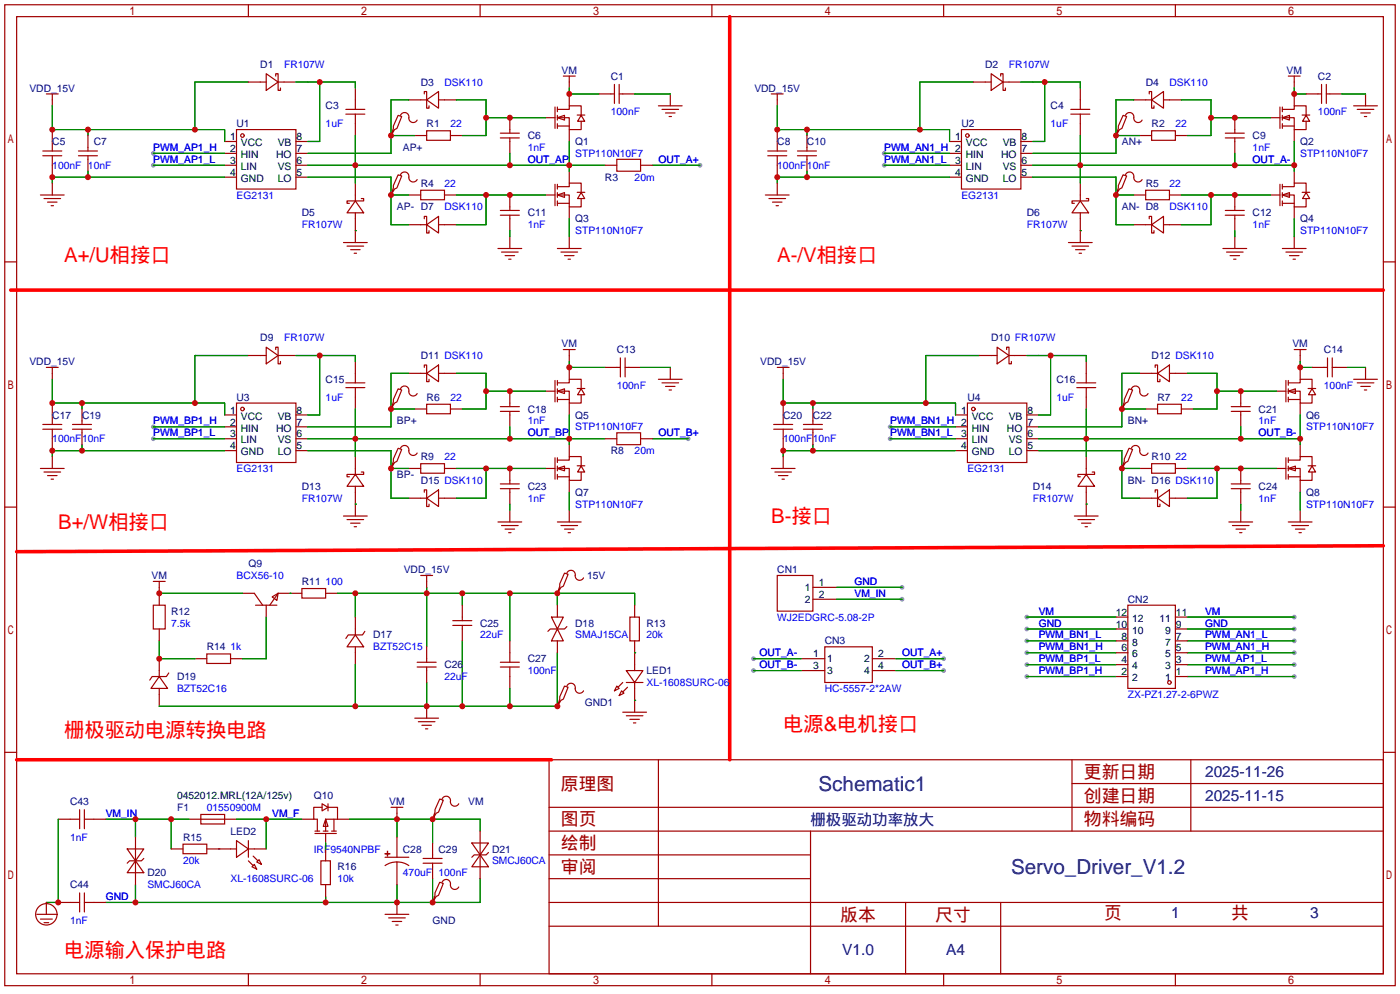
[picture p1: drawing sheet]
<svg xmlns="http://www.w3.org/2000/svg" width="299mm" height="212mm" viewBox="0 0 299 212" stroke-linecap="round" stroke-linejoin="round" font-family="sans-serif">
<g fill="#999">
<circle cx="149.6" cy="35.3" r=".51"/>
<circle cx="147.1" cy="93.7" r=".51"/>
<circle cx="161" cy="140.7" r=".51"/>
<circle cx="161" cy="143.3" r=".51"/>
<circle cx="201.7" cy="140.7" r=".51"/>
<circle cx="32.8" cy="35.3" r=".51"/>
<circle cx="32.8" cy="32.8" r=".51"/>
<circle cx="189" cy="35.3" r=".51"/>
<circle cx="189" cy="32.8" r=".51"/>
<circle cx="190.2" cy="93.7" r=".51"/>
<circle cx="190.2" cy="91.2" r=".51"/>
<circle cx="32.8" cy="91.2" r=".51"/>
<circle cx="32.8" cy="93.7" r=".51"/>
<circle cx="201.7" cy="143.3" r=".51"/>
<circle cx="192.8" cy="125.5" r=".51"/>
<circle cx="192.8" cy="128" r=".51"/>
<circle cx="276.6" cy="144.5" r=".51"/>
<circle cx="219.5" cy="144.5" r=".51"/>
<circle cx="276.6" cy="142" r=".51"/>
<circle cx="219.5" cy="142" r=".51"/>
<circle cx="276.6" cy="136.9" r=".51"/>
<circle cx="276.6" cy="139.4" r=".51"/>
<circle cx="276.6" cy="131.8" r=".51"/>
<circle cx="276.6" cy="134.4" r=".51"/>
<circle cx="219.5" cy="136.9" r=".51"/>
<circle cx="219.5" cy="139.4" r=".51"/>
<circle cx="219.5" cy="131.8" r=".51"/>
<circle cx="219.5" cy="134.4" r=".51"/>
</g>
<g fill="none" stroke="#a10000" stroke-width=".25">
<path d="M1 1h297.2v209.6h-297.2zM3.6 3.6h292.1v204.4h-292.1zM53.1 1v2.6M53.1 17.5h3.8M56.9 15.7l2.5 1.8-2.5 1.8zM58.9 16.3v-.6h.5v3.6h.5v-.5M59.4 17.5h3.8M75.9 18.8v4.6M102.6 1v2.6M120.4 16.3h2.5M121.7 16.3v2.5M131.3 18v4.1"/>
<path d="M132.3 18v4.1M152.1 1v2.6M201.7 1v2.6M208 17.5h3.8M211.8 15.7l2.6 1.8-2.6 1.8zM213.9 16.3v-.6h.5v3.6h.5v-.5M214.4 17.5h3.8M230.9 18.8v4.6M251.2 1v2.6M275.3 16.3h2.6M276.6 16.3v2.5M282.4 18v4.1"/>
<path d="M283.5 18v4.1M9.1 33.3h4.1M9.1 32.3h4.1M9.9 20.1h2.5M11.2 20.1v2.5M11.2 27.7v4.6M11.2 33.3v4.5M11.2 39.1v2.6M16.8 33.3h4M16.8 32.3h4M18.8 29v3.3M18.8 33.3v3.3"/>
<path d="M48 30.2h2.5M48 32.8h2.5M48 35.3h2.5M48 37.8h2.5M50.5 27.7h12.7v12.7h-12.7zM63.2 30.2h2.6M63.2 32.8h2.6M63.2 35.3h2.6M63.2 37.8h2.6M73.9 24.4h4.1M73.9 23.4h4.1M75.9 24.4v4.6"/>
<path d="M75.9 39.1v3.8M83.6 28.7v.3M85.1 24.6l.8 .3-1.1 2.5-.5 .3-.7 1.3 .5-1.6v-.5zM85.1 37.3l.8 .3-1.1 2.5-.5 .3-.7 1.3 .5-1.6v-.5zM85.6 24.6a.93 .93 0 0 1 1.1-.5 .93 .93 0 0 1 .7 1 .94 .94 0 0 0 .7 1 .94 .94 0 0 0 1.1-.4M85.6 37.3a.93 .93 0 0 1 1.1-.5 .93 .93 0 0 1 .7 1 .94 .94 0 0 0 .7 1 .94 .94 0 0 0 1.1-.4M87.4 21.3h3.8M88.6 29h2.6M90.7 20.1v-.5h.5v3.5h.5v-.5M91.2 27.9h5.1v2.1h-5.1zM91.2 21.3l2.5-1.7v3.5zM93.7 21.3h3.8"/>
<path d="M96.3 29h2.5M106.9 29.5h4.1M106.9 28.4h4.1M109 25.1v3.3M109 29.5v3.3M116.6 25.1h2M118.6 22.9v4.5M118.6 39.4v4.5M119.1 25.1l1.5-.5v1.1zM119.1 23.4h2.6v-.8h2.5v2M119.1 25.1h2.6v2.6h2.5v-1.8M119.1 39.9h2.6v-.8h2.5v2"/>
<path d="M119.1 26.9h2.6M119.1 22.9v1M119.1 24.6v1.1M119.1 26.4v1M119.1 39.4v1M121.7 20.1v2.5M121.7 27.7v2.5M121.7 36.6v2.5M123.4 24.6h1.6M124.2 24.6l.8 1.3h-1.6zM128 20.1h3.3M129.3 35.3h2.5"/>
<path d="M131.8 34h5.1v2.6h-5.1zM132.3 20.1h3.3M136.9 35.3h2.5M140.7 22.6h5.1M141.5 23.4h3.5M142.2 24.1h2.1M143 24.9h.5M143.3 20.1v2.5M164.1 33.3h4M164.1 32.3h4M164.8 20.1h2.6M166.1 20.1v2.5"/>
<path d="M166.1 27.7v4.6M166.1 33.3v4.5M166.1 39.1v2.6M170.4 33.3h4.1M170.4 32.3h4.1M172.5 29v3.3M172.5 33.3v3.3M202.9 30.2h2.6M202.9 32.8h2.6M202.9 35.3h2.6M202.9 37.8h2.6M205.5 27.7h12.7v12.7h-12.7z"/>
<path d="M218.2 30.2h2.5M218.2 32.8h2.5M218.2 35.3h2.5M218.2 37.8h2.5M228.9 24.4h4M228.9 23.4h4M230.9 24.4v4.6M230.9 39.1v3.8M238.5 28.7v.3M240 24.6l.8 .3-1 2.5-.5 .3-.8 1.3 .5-1.6v-.5zM240 37.3l.8 .3-1 2.5-.5 .3-.8 1.3 .5-1.6v-.5zM240.5 24.6a.93 .93 0 0 1 1.2-.5 .93 .93 0 0 1 .6 1 .94 .94 0 0 0 .7 1 .94 .94 0 0 0 1.1-.4"/>
<path d="M240.5 37.3a.93 .93 0 0 1 1.2-.5 .93 .93 0 0 1 .6 1 .94 .94 0 0 0 .7 1 .94 .94 0 0 0 1.1-.4M242.3 21.3h3.8M243.6 29h2.5M245.6 20.1v-.5h.5v3.5h.5v-.5M246.1 27.9h5.1v2.1h-5.1zM246.1 21.3l2.6-1.7v3.5zM248.7 21.3h3.8M251.2 29h2.5M261.9 29.5h4M261.9 28.4h4M263.9 25.1v3.3M263.9 29.5v3.3"/>
<path d="M271.5 25.1h2.1M273.6 22.9v4.5M273.6 39.4v4.5M274.1 25.1l1.5-.5v1.1zM274.1 23.4h2.5v-.8h2.5v2M274.1 25.1h2.5v2.6h2.5v-1.8M274.1 39.9h2.5v-.8h2.5v2M274.1 26.9h2.5M274.1 22.9v1M274.1 24.6v1.1M274.1 26.4v1M274.1 39.4v1"/>
<path d="M276.6 20.1v2.5M276.6 27.7v2.5M276.6 36.6v2.5M278.3 24.6h1.6M279.1 24.6l.8 1.3h-1.5zM279.1 20.1h3.3M283.5 20.1h3.3M289.3 22.6h5.1M290.1 23.4h3.5M290.8 24.1h2.1M291.6 24.9h.5M291.8 20.1v2.5"/>
<path d="M1 55.9h2.6M8.6 41.7h5.1M9.4 42.4h3.6M10.2 43.2h2M10.9 43.9h.5M73.4 51.8h5.1M74.2 52.6h3.5M74.9 53.3h2.1M75.7 54.1h.5M75.9 42.9l1.8 2.6h-3.5zM75.9 45.5v6.3M77.2 42.4h.5v.5h-3.5v.5h.5"/>
<path d="M83.6 41.4v.3M87.4 41.7h2.5M87.4 48h3.8M89.9 40.6h5.1v2.1h-5.1zM90.7 46.7v-.5h.5v3.6h.5v-.5M91.2 48l2.5-1.8v3.6zM93.7 48h3.8M95 41.7h2.5M106.4 53.1h5.1M106.9 46h4.1M106.9 45h4.1M107.2 53.8h3.5"/>
<path d="M107.9 54.6h2.1M108.7 55.4h.5M109 41.7v3.3M109 46v3.3M109 50.5v2.6M116.6 41.7h2M119.1 41.7l1.5-.6v1.1zM119.1 41.7h2.6v2.5h2.5v-1.8M119.1 41.1v1.1M119.1 42.9v1M119.1 43.4h2.6M119.1 53.1h5.1"/>
<path d="M119.9 53.8h3.5M120.6 54.6h2.1M121.4 55.4h.5M121.7 44.2v2.5M121.7 50.5v2.6M123.4 41.1h1.6M124.2 41.1l.8 1.3h-1.6zM163.6 41.7h5.1M164.3 42.4h3.6M165.1 43.2h2M165.9 43.9h.5M228.3 51.8h5.1"/>
<path d="M229.1 52.6h3.6M229.9 53.3h2M230.6 54.1h.5M230.9 42.9l1.8 2.6h-3.6zM230.9 45.5v6.3M232.2 42.4h.5v.5h-3.6v.5h.5M238.5 41.4v.3M242.3 41.7h2.6M242.3 48h3.8M244.9 40.6h5v2.1h-5zM245.6 46.7v-.5h.5v3.6h.5v-.5M246.1 48l2.6-1.8v3.6z"/>
<path d="M248.7 48h3.8M249.9 41.7h2.6M261.4 53.1h5M261.9 46h4M261.9 45h4M262.1 53.8h3.6M262.9 54.6h2M263.7 55.4h.5M263.9 41.7v3.3M263.9 46v3.3M263.9 50.5v2.6M271.5 41.7h2.1"/>
<path d="M274.1 41.7l1.5-.6v1.1zM274.1 41.7h2.5v2.5h2.5v-1.8M274.1 43.4h2.5M274.1 53.1h5M274.1 41.1v1.1M274.1 42.9v1M274.8 53.8h3.6M275.6 54.6h2M276.4 55.4h.5M276.6 44.2v2.5M276.6 50.5v2.6M278.3 41.1h1.6"/>
<path d="M279.1 41.1l.8 1.3h-1.5zM295.7 55.9h2.5M9.9 78.5h2.5M11.2 78.5v2.5M53.1 75.9h3.8M56.9 74.2l2.5 1.7-2.5 1.8zM58.9 74.7v-.5h.5v3.5h.5v-.5M59.4 75.9h3.8M75.9 77.2v4.6M87.4 79.8h3.8M90.7 78.5v-.5h.5v3.5h.5v-.5M91.2 79.8l2.5-1.8v3.5z"/>
<path d="M93.7 79.8h3.8M120.4 74.7h2.5M121.7 74.7v2.5M121.7 78.5v2.5M129.3 78.5h3.3M132.6 76.5v4M133.6 78.5h3.3M133.6 76.5v4M143.3 78.5v2.5M166.1 78.5h2.6M167.4 78.5v2.5M209.3 75.9h3.8"/>
<path d="M213.1 74.2l2.5 1.7-2.5 1.8zM215.1 74.7v-.5h.5v3.5h.6v-.5M215.6 75.9h3.9M232.2 77.2v4.6M243.6 79.8h3.8M246.9 78.5v-.5h.5v3.5h.5v-.5M247.4 79.8l2.5-1.8v3.5zM249.9 79.8h3.8M276.6 74.7h2.5M277.9 74.7v2.5M277.9 78.5v2.5M280.4 78.5h3.3"/>
<path d="M283.7 76.5v4M284.7 78.5h3.3M284.7 76.5v4M291.8 78.5v2.5M9.1 91.7h4.1M9.1 90.7h4.1M11.2 86.1v4.6M11.2 91.7v4.6M11.2 97.5v2.6M15.5 91.7h4.1M15.5 90.7h4.1M17.5 87.4v3.3"/>
<path d="M17.5 91.7v3.3M48 88.6h2.5M48 91.2h2.5M48 93.7h2.5M48 96.3h2.5M50.5 86.1h12.7v12.7h-12.7zM63.2 88.6h2.6M63.2 91.2h2.6M63.2 93.7h2.6M63.2 96.3h2.6M73.9 82.8h4.1M73.9 81.8h4.1"/>
<path d="M75.9 82.8v4.6M75.9 97.5v3.8M83.6 87.1v.3M83.6 99.8v.3M85.1 83.1l.8 .2-1.1 2.6-.5 .2-.7 1.3 .5-1.5v-.6zM85.1 95.8l.8 .2-1.1 2.6-.5 .2-.7 1.3 .5-1.5v-.6zM85.6 83.1a.93 .93 0 0 1 1.1-.6 .93 .93 0 0 1 .7 1.1 .94 .94 0 0 0 .7 1 .94 .94 0 0 0 1.1-.5M85.6 95.8a.93 .93 0 0 1 1.1-.6 .93 .93 0 0 1 .7 1.1 .94 .94 0 0 0 .7 1 .94 .94 0 0 0 1.1-.5M88.6 87.4h2.6M89.9 99.1h5.1v2h-5.1zM91.2 86.4h5.1v2h-5.1zM96.3 87.4h2.5"/>
<path d="M106.9 87.9h4.1M106.9 86.9h4.1M109 83.6v3.3M109 87.9v3.3M116.6 83.6h2M118.6 81.3v4.6M118.6 97.8v4.6M119.1 83.6l1.5-.5v1zM119.1 81.8h2.6v-.8h2.5v2.1M119.1 83.6h2.6v2.5h2.5v-1.8M119.1 98.3h2.6v-.8h2.5v2.1M119.1 81.3v1"/>
<path d="M119.1 83.1v1M119.1 84.8v1.1M119.1 97.8v1M119.1 99.6v1M119.1 85.3h2.6M121.7 86.1v2.5M121.7 95v2.5M123.4 83h1.6M123.4 99.5h1.6M124.2 83.1l.8 1.2h-1.6zM124.2 99.6l.8 1.2h-1.6zM129.3 93.7h2.5"/>
<path d="M131.8 92.5h5.1v2.5h-5.1zM136.9 93.7h2.5M140.7 81h5.1M141.5 81.8h3.5M142.2 82.5h2.1M143 83.3h.5M165.4 91.7h4M165.4 90.7h4M167.4 86.1v4.6M167.4 91.7v4.6M167.4 97.5v2.6M171.7 91.7h4.1"/>
<path d="M171.7 90.7h4.1M173.7 87.4v3.3M173.7 91.7v3.3M204.2 88.6h2.6M204.2 91.2h2.6M204.2 93.7h2.6M204.2 96.3h2.6M206.8 86.1h12.7v12.7h-12.7zM219.5 88.6h2.5M219.5 91.2h2.5M219.5 93.7h2.5M219.5 96.3h2.5"/>
<path d="M230.1 82.8h4.1M230.1 81.8h4.1M232.2 82.8v4.6M232.2 97.5v3.8M239.8 87.1v.3M239.8 99.8v.3M241.3 83.1l.8 .2-1.1 2.6-.5 .2-.7 1.3 .5-1.5v-.6zM241.3 95.8l.8 .2-1.1 2.6-.5 .2-.7 1.3 .5-1.5v-.6zM241.8 83.1a.93 .93 0 0 1 1.1-.6 .93 .93 0 0 1 .7 1.1 .94 .94 0 0 0 .7 1 .94 .94 0 0 0 1.1-.5M241.8 95.8a.93 .93 0 0 1 1.1-.6 .93 .93 0 0 1 .7 1.1 .94 .94 0 0 0 .7 1 .94 .94 0 0 0 1.1-.5M244.9 87.4h2.5M246.1 99.1h5.1v2h-5.1z"/>
<path d="M247.4 86.4h5.1v2h-5.1zM252.5 87.4h2.5M263.1 87.9h4.1M263.1 86.9h4.1M265.2 83.6v3.3M265.2 87.9v3.3M272.8 83.6h2M274.8 81.3v4.6M274.8 97.8v4.6M275.3 83.6l1.6-.5v1zM275.3 81.8h2.6v-.8h2.5v2.1M275.3 83.6h2.6v2.5h2.5v-1.8"/>
<path d="M275.3 98.3h2.6v-.8h2.5v2.1M275.3 85.3h2.6M275.3 81.3v1M275.3 83.1v1M275.3 84.8v1.1M275.3 97.8v1M275.3 99.6v1M277.9 86.1v2.5M277.9 95v2.5M279.6 83h1.6M279.6 99.5h1.6M280.4 83.1l.8 1.2h-1.5z"/>
<path d="M280.4 99.6l.8 1.2h-1.5zM289.3 81h5.1M290.1 81.8h3.5M290.8 82.5h2.1M291.6 83.3h.5M1 108.3h2.6M8.6 100.1h5.1M9.4 100.8h3.6M10.2 101.6h2M10.9 102.4h.5M73.4 110.2h5.1M74.2 111h3.5"/>
<path d="M74.9 111.8h2.1M75.7 112.5h.5M75.9 101.3l1.8 2.6h-3.5zM75.9 103.9v6.3M77.2 100.8h.5v.5h-3.5v.6h.5M87.4 100.1h2.5M87.4 106.4h3.8M90.7 105.2v-.6h.5v3.6h.5v-.5M91.2 106.4l2.5-1.8v3.6zM93.7 106.4h3.8M95 100.1h2.5M106.4 111.5h5.1"/>
<path d="M106.9 104.4h4.1M106.9 103.4h4.1M107.2 112.3h3.5M107.9 113h2.1M108.7 113.8h.5M109 100.1v3.3M109 104.4v3.3M109 109v2.5M116.6 100.1h2M119.1 100.1l1.5-.5v1zM119.1 100.1h2.6v2.5h2.5v-1.8M119.1 101.3v1.1"/>
<path d="M119.1 101.9h2.6M119.1 111.5h5.1M119.9 112.3h3.5M120.6 113h2.1M121.4 113.8h.5M121.7 102.6v2.6M121.7 109v2.5M164.8 100.1h5.1M165.6 100.8h3.6M166.4 101.6h2M167.1 102.4h.5M229.6 110.2h5.1"/>
<path d="M230.4 111h3.5M231.1 111.8h2.1M231.9 112.5h.5M232.2 101.3l1.7 2.6h-3.5zM232.2 103.9v6.3M233.4 100.8h.5v.5h-3.5v.6h.5M243.6 100.1h2.5M243.6 106.4h3.8M246.9 105.2v-.6h.5v3.6h.5v-.5M247.4 106.4l2.5-1.8v3.6zM249.9 106.4h3.8M251.2 100.1h2.5"/>
<path d="M262.6 111.5h5.1M263.1 104.4h4.1M263.1 103.4h4.1M263.4 112.3h3.6M264.2 113h2M264.9 113.8h.5M265.2 100.1v3.3M265.2 104.4v3.3M265.2 109v2.5M272.8 100.1h2M275.3 100.1l1.6-.5v1zM275.3 100.1h2.6v2.5h2.5v-1.8"/>
<path d="M275.3 101.9h2.6M275.3 111.5h5.1M275.3 101.3v1.1M276.1 112.3h3.6M276.9 113h2M277.6 113.8h.5M277.9 102.6v2.6M277.9 109v2.5M295.7 108.3h2.5M32.8 129.3h2.5v5.1h-2.5zM32.8 124.2h2.5M34 124.2v5.1"/>
<path d="M34 134.4v2.5M44.2 139.7h5.1v2h-5.1zM51.8 126.7h2.6l1.7 2.6M54.6 129.3h4.6M56.9 129.3v2.5M58.2 127.5l1.2-.8-.2 1.6zM59.4 126.7l-1.7 2.6M59.4 126.7h5.1M64.5 125.7h5.1v2.1h-5.1zM69.6 126.7h2.5M75.9 135.6l1.8 2.6h-3.5zM75.9 131.8v3.8"/>
<path d="M75.9 138.2v3.8M78 134.9l-.5 .7h-3.1l-.5 .8M89.9 122.9h2.6M91.2 122.9v2.6M91.2 138.2v3.3M96.8 133.6h4M96.8 132.6h4M98.8 129.3v3.3M98.8 133.6v3.3M109 136.9v4.6M117.9 131.8h2.5l-1.3 2.6zM119.1 134.4l1.3 2.5h-2.5z"/>
<path d="M119.1 126.5v.2M119.1 129.3v2.5M119.1 136.9v2.5M120.6 122.4l.8 .3-1 2.5-.5 .3-.8 1.2 .5-1.5v-.5zM121.2 133.9l-.6 .5h-3l-.5 .5M121.2 122.4a.93 .93 0 0 1 1.1-.5 .93 .93 0 0 1 .6 1 .94 .94 0 0 0 .7 1 .94 .94 0 0 0 1.1-.5M134.6 131.8h2.1v5.1h-2.1zM135.6 129.3v2.5M135.6 136.9v6.4M166.1 122.9h7.6v7.7h-7.6zM173.7 125.5h5.1M173.7 128h5.1"/>
<path d="M176.3 138.2h10.1v7.6h-10.1zM238.5 131.8h2.5M238.5 134.4h2.5M238.5 139.4h2.5M238.5 136.9h2.5M241 129.3h10.2v17.8h-10.2zM251.2 131.8h2.5M251.2 134.4h2.5M251.2 139.4h2.5M251.2 136.9h2.5M34 144.5l1.8 2.6h-3.5zM34 140.7v3.8"/>
<path d="M34 147.1v3.8M36.1 143.8l-.5 .7h-3.1l-.5 .8M41.7 140.7h2.5M49.3 140.7h2.5M88.6 153.4h5.1M89.2 142.5h4M89.2 141.5h4M89.4 154.2h3.6M90.2 154.9h2M90.9 155.7h.5M91.2 142.5v3.3M91.2 150.9v2.5"/>
<path d="M106.9 142.5h4.1M106.9 141.5h4.1M109 142.5v4.6M119.1 150.6v.3M120.6 146.6l.8 .2-1 2.6-.5 .2-.8 1.3 .5-1.5v-.6zM121.2 146.6a.93 .93 0 0 1 1.1-.6 .93 .93 0 0 1 .6 1.1 .94 .94 0 0 0 .7 1 .94 .94 0 0 0 1.1-.5M131.8 146.6l.5 .5-1 .5zM132.8 147.6l.5 .5-1 .5zM133.1 152.1h5.1M133.1 145.8l-1 1M133.9 143.3h3.5l-1.8 2.5zM133.9 152.9h3.5"/>
<path d="M133.9 145.8h3.5M134.1 146.8l-1 1M134.6 153.7h2.1M135.4 154.4h.5M135.6 145.8v6.3M171.2 143.3h5.1M171.2 140.7h5.1M186.4 143.3h5.1M186.4 140.7h5.1M238.5 144.5h2.5M238.5 142h2.5M251.2 144.5h2.5"/>
<path d="M251.2 142h2.5M1 160.7h2.6M12.4 175h4.6M17 173v4M18 175h4.6M18 173v4M29 178.8v10.2M40.4 175h10.1M42.9 174h5.1v2h-5.1zM50.5 179.6l2.6 1.8-2.6 1.7zM53.1 179.6v3.5M64.5 175h2.6"/>
<path d="M67.3 177.5h1M67.3 178.1h4.6M68.8 171.7l1.3 .8-1.3 .7zM68.8 172.5h-1.7v2.5h.7v2.5M69.1 177.5h1M69.6 175l.5 1.5h-1zM69.6 178.1v2M70.1 172.5h2v2.5M70.1 171.7v1.5M70.9 177.5h1M71.4 175v2.5M72.1 175h-2.5v2.5"/>
<path d="M72.1 175h2.6M83.6 172.5h2.5M84.8 172.5v2.5M84.8 178.8v4.3M92.5 174.8v.2M94 170.7l.7 .2-1 2.6-.5 .2-.7 1.3 .5-1.5v-.5zM94.5 170.7a.93 .93 0 0 1 1.1-.6 .93 .93 0 0 1 .7 1.1 .94 .94 0 0 0 .6 1 .94 .94 0 0 0 1.1-.5M102.6 177.5v10.2M117.3 162.3h178.4v45.7h-178.4zM117.3 177.5h178.4M117.3 172.5h178.4M140.7 162.3v35.6"/>
<path d="M173.2 177.5v30.5M229.1 162.3v15.2M229.1 167.4h66.6M254.5 162.3v15.2M295.7 160.7h2.5M7.9 195.3h4M8.6 196.3h2.6M9.4 197.1h1M9.9 192.8v2.5M12.4 192.8h4.6M17 190.8v4M18 192.8h4.6"/>
<path d="M18 190.8v4M27.2 181.4h3.5l-1.7 2.5zM29 183.9l1.7 2.5h-3.5zM30.7 183.4l-.5 .5h-2.5l-.5 .5M36.6 181.4h2.5M39.1 180.3h5.1v2.1h-5.1zM44.2 181.4h6.3M53.1 181.4h3.8M53.1 183.9l1 1M53.8 185.2l.6-.5 .5 1zM54.1 182.9l1 1M54.9 184.1l.5-.5 .5 1.1z"/>
<path d="M68.6 183.9h2v5.1h-2zM69.6 181.4v2.5M69.6 189v2.5M82.3 182.4h1zM82.3 195.3h5.1M82.3 183.1h5.1M82.8 181.9v1zM83.1 196.1h3.5M83.8 196.8h2.1M84.6 197.6h.5M84.8 184.1l1.6 .3 1 .5M84.8 184.1l-1 .2-1.5 .6"/>
<path d="M84.8 184.1v4.9M84.8 192.8v2.5M90.4 183.4h4.1M90.4 184.4h4.1M92.5 180.1v3.3M92.5 184.4v3.3M92.5 192.5v.3M94 188.5l.7 .2-1 2.6-.5 .2-.7 1.3 .5-1.5v-.5zM94.5 188.5a.93 .93 0 0 1 1.1-.6 .93 .93 0 0 1 .7 1.1 .94 .94 0 0 0 .6 1 .94 .94 0 0 0 1.1-.5M100.8 180.1h3.6l-1.8 2.5zM102.6 182.6l1.8 2.6h-3.6zM104.4 182.1l-.5 .5h-2.6l-.5 .5"/>
<path d="M117.3 182.6h55.9M117.3 197.9h178.4M117.3 192.8h178.4M117.3 187.7h55.9M193.5 192.8v15.2M213.9 192.8v15.2M53.1 208v2.6M102.6 208v2.6M152.1 208v2.6M201.7 208v2.6M251.2 208v2.6"/>
<circle cx="51.8" cy="29" r=".38"/>
<circle cx="206.8" cy="29" r=".38"/>
<circle cx="51.8" cy="87.4" r=".38"/>
<circle cx="208" cy="87.4" r=".38"/>
<circle cx="249.9" cy="145.8" r=".38"/>
<circle cx="9.9" cy="195.3" r="2.29"/>
</g>
<g fill="none" stroke="#008700" stroke-width=".25">
<path d="M53.1 17.5h-11.4v10.2M63.2 17.5h12.7v1.3M68.3 17.5v12.7h-2.5M121.7 18.8v1.3h6.3M208 17.5h-11.4v10.2M218.2 17.5h12.7v1.3M223.3 17.5v12.7h-2.6M276.6 18.8v1.3h2.5M11.2 22.6v5.1h36.8v2.5M18.8 27.7v1.3M18.8 36.6v1.2M32.8 32.8h15.2"/>
<path d="M32.8 35.3h15.2M48 37.8h-36.8v1.3M65.8 37.8h17.8v10.2h3.8M65.8 35.3h63.5M75.9 29v10.1M83.6 29h5M87.4 21.3h-3.8v11.5h-17.8M97.5 21.3h6.4v7.7h-5.1M103.9 25.1h12.7M109 32.8v2.5M121.7 30.2v6.4M135.6 20.1h7.7"/>
<path d="M139.4 35.3h10.2M166.1 22.6v5.1h36.8v2.5M172.5 27.7v1.3M172.5 36.6v1.2M189 32.8h13.9M189 35.3h13.9M202.9 37.8h-36.8v1.3M220.7 37.8h17.8v10.2h3.8M220.7 35.3h55.9M230.9 29v10.1M238.5 29h5.1M242.3 21.3h-3.8v11.5h-17.8"/>
<path d="M252.5 21.3h6.3v7.7h-5.1M258.8 25.1h12.7M263.9 32.8v2.5M276.6 30.2v6.4M286.8 20.1h5M75.9 49.3h.1M83.6 41.7h3.8M97.5 41.7h19.1M103.9 41.7v6.3h-6.4M109 49.3v1.2M121.7 46.7v3.8M230.9 49.3h.1"/>
<path d="M238.5 41.7h3.8M252.5 41.7h19M258.8 41.7v6.3h-6.3M263.9 49.3v1.2M276.6 46.7v3.8M53.1 75.9h-11.4v10.2M63.2 75.9h12.7v1.3M68.3 75.9v12.7h-2.5M87.4 79.8h-3.8v11.4h-17.8M97.5 79.8h6.4v7.6h-5.1M121.7 77.2v1.3h7.6M136.9 78.5h6.4"/>
<path d="M209.3 75.9h-11.4v10.2M219.5 75.9h12.7v1.3M224.5 75.9v12.7h-2.5M243.6 79.8h-3.8v11.4h-17.8M253.7 79.8h6.4v7.6h-5.1M277.9 77.2v1.3h2.5M288 78.5h3.8M11.2 81v5.1h36.8v2.5M17.5 86.1v1.3M17.5 95v1.3M32.8 91.2h15.2M32.8 93.7h15.2"/>
<path d="M48 96.3h-36.8v1.2M65.8 96.3h17.8v10.1h3.8M65.8 93.7h63.5M75.9 87.4v10.1M83.6 87.4h5M103.9 83.6h12.7M109 91.2v2.5M121.7 88.6v6.4M139.4 93.7h7.7M167.4 81v5.1h36.8v2.5M173.7 86.1v1.3M173.7 95v1.3"/>
<path d="M190.2 91.2h14M190.2 93.7h14M204.2 96.3h-36.8v1.2M222 96.3h17.8v10.1h3.8M222 93.7h55.9M232.2 87.4v10.1M239.8 87.4h5.1M260.1 83.6h12.7M265.2 91.2v2.5M277.9 88.6v6.4M75.9 107.7h.1M83.6 100.1h3.8"/>
<path d="M97.5 100.1h19.1M103.9 100.1v6.3h-6.4M109 107.7v1.3M121.7 105.2v3.8M232.2 107.7h.1M239.8 100.1h3.8M253.7 100.1h19.1M260.1 100.1v6.3h-6.4M265.2 107.7v1.3M277.9 105.2v3.8M34 136.9v3.8h7.7M34 126.7h17.8"/>
<path d="M56.9 131.8v8.9h-5.1M62 126.7h.1M72.1 126.7h63.5v2.6M75.9 126.7v5.1M91.2 125.5v12.7M98.8 126.7v2.6M98.8 136.9v14M109 126.7v10.2M119.1 126.7v2.6M119.1 139.4v11.5h-85.1M135.6 139.4h.1M178.8 125.5h14"/>
<path d="M178.8 128h14M219.5 136.9h19M219.5 139.4h19M219.5 131.8h19M219.5 134.4h19M253.7 136.9h22.9M253.7 139.4h22.9M253.7 131.8h22.9M253.7 134.4h22.9M75.9 142v8.9M91.2 145.8v5.1M109 147.1v3.8"/>
<path d="M135.6 149.6h.1M161 140.7h10.2M161 143.3h10.2M191.5 140.7h10.2M191.5 143.3h10.2M219.5 144.5h19M219.5 142h19M253.7 144.5h22.9M253.7 142h22.9M12.4 175v17.8h-2.5M22.6 175h17.8M29 175v3.8"/>
<path d="M36.6 175v6.4M50.5 175h14M56.9 175v6.4M74.7 175h27.9v2.5M84.8 175v3.8M92.5 175v5.1M29 189v3.8M46.7 181.4h.1M69.6 180.1v1.3M69.6 191.5v1.3M84.8 189v3.8M92.5 187.7v5.1"/>
<path d="M102.6 187.7v5.1h-80"/>
</g>
<path d="M156 3.6v158.7M2.3 62h293.4M295.7 116.6l-292.1 1.3M3.6 162.3h114.3" fill="none" stroke="#f00" stroke-width=".76"/>
<g fill="#c00">
<circle cx="41.7" cy="27.7" r=".63"/>
<circle cx="18.8" cy="27.7" r=".63"/>
<circle cx="11.2" cy="27.7" r=".63"/>
<circle cx="18.8" cy="37.8" r=".63"/>
<circle cx="11.2" cy="37.8" r=".63"/>
<circle cx="68.3" cy="17.5" r=".63"/>
<circle cx="83.6" cy="29" r=".63"/>
<circle cx="83.6" cy="41.7" r=".63"/>
<circle cx="121.7" cy="20.1" r=".63"/>
<circle cx="103.9" cy="25.1" r=".63"/>
<circle cx="109" cy="25.1" r=".63"/>
<circle cx="103.9" cy="41.7" r=".63"/>
<circle cx="109" cy="41.7" r=".63"/>
<circle cx="121.7" cy="35.3" r=".63"/>
<circle cx="109" cy="35.3" r=".63"/>
<circle cx="75.9" cy="35.3" r=".63"/>
<circle cx="41.7" cy="86.1" r=".63"/>
<circle cx="17.5" cy="86.1" r=".63"/>
<circle cx="11.2" cy="86.1" r=".63"/>
<circle cx="17.5" cy="96.3" r=".63"/>
<circle cx="11.2" cy="96.3" r=".63"/>
<circle cx="68.3" cy="75.9" r=".63"/>
<circle cx="83.6" cy="87.4" r=".63"/>
<circle cx="83.6" cy="100.1" r=".63"/>
<circle cx="121.7" cy="78.5" r=".63"/>
<circle cx="103.9" cy="83.6" r=".63"/>
<circle cx="109" cy="83.6" r=".63"/>
<circle cx="103.9" cy="100.1" r=".63"/>
<circle cx="109" cy="100.1" r=".63"/>
<circle cx="121.7" cy="93.7" r=".63"/>
<circle cx="109" cy="93.7" r=".63"/>
<circle cx="75.9" cy="93.7" r=".63"/>
<circle cx="196.6" cy="27.7" r=".63"/>
<circle cx="172.5" cy="27.7" r=".63"/>
<circle cx="166.1" cy="27.7" r=".63"/>
<circle cx="172.5" cy="37.8" r=".63"/>
<circle cx="166.1" cy="37.8" r=".63"/>
<circle cx="223.3" cy="17.5" r=".63"/>
<circle cx="238.5" cy="29" r=".63"/>
<circle cx="238.5" cy="41.7" r=".63"/>
<circle cx="276.6" cy="20.1" r=".63"/>
<circle cx="258.8" cy="25.1" r=".63"/>
<circle cx="263.9" cy="25.1" r=".63"/>
<circle cx="258.8" cy="41.7" r=".63"/>
<circle cx="263.9" cy="41.7" r=".63"/>
<circle cx="276.6" cy="35.3" r=".63"/>
<circle cx="263.9" cy="35.3" r=".63"/>
<circle cx="230.9" cy="35.3" r=".63"/>
<circle cx="197.9" cy="86.1" r=".63"/>
<circle cx="173.7" cy="86.1" r=".63"/>
<circle cx="167.4" cy="86.1" r=".63"/>
<circle cx="173.7" cy="96.3" r=".63"/>
<circle cx="167.4" cy="96.3" r=".63"/>
<circle cx="224.5" cy="75.9" r=".63"/>
<circle cx="239.8" cy="87.4" r=".63"/>
<circle cx="239.8" cy="100.1" r=".63"/>
<circle cx="277.9" cy="78.5" r=".63"/>
<circle cx="260.1" cy="83.6" r=".63"/>
<circle cx="265.2" cy="83.6" r=".63"/>
<circle cx="260.1" cy="100.1" r=".63"/>
<circle cx="265.2" cy="100.1" r=".63"/>
<circle cx="277.9" cy="93.7" r=".63"/>
<circle cx="265.2" cy="93.7" r=".63"/>
<circle cx="232.2" cy="93.7" r=".63"/>
<circle cx="29" cy="175" r=".63"/>
<circle cx="36.6" cy="175" r=".63"/>
<circle cx="56.9" cy="175" r=".63"/>
<circle cx="69.6" cy="192.8" r=".63"/>
<circle cx="84.8" cy="192.8" r=".63"/>
<circle cx="29" cy="192.8" r=".63"/>
<circle cx="92.5" cy="192.8" r=".63"/>
<circle cx="84.8" cy="175" r=".63"/>
<circle cx="92.5" cy="175" r=".63"/>
<circle cx="34" cy="140.7" r=".63"/>
<circle cx="75.9" cy="126.7" r=".63"/>
<circle cx="91.2" cy="126.7" r=".63"/>
<circle cx="98.8" cy="126.7" r=".63"/>
<circle cx="109" cy="126.7" r=".63"/>
<circle cx="119.1" cy="126.7" r=".63"/>
<circle cx="34" cy="126.7" r=".63"/>
<circle cx="109" cy="150.9" r=".63"/>
<circle cx="119.1" cy="150.9" r=".63"/>
<circle cx="98.8" cy="150.9" r=".63"/>
<circle cx="91.2" cy="150.9" r=".63"/>
<circle cx="75.9" cy="150.9" r=".63"/>
<circle cx="12.4" cy="192.8" r=".63"/>
</g>
<g font-size="4.4" fill="#000080">
<text x="174.9" y="168.9">Schematic1</text>
<text x="216.1" y="186.7">Servo_Driver_V1.2</text>
</g>
<g font-size="4.3" fill="#f00">
<text x="13.7" y="55.9">A+/U相接口</text>
<text x="166.1" y="55.9">A-/V相接口</text>
<text x="12.4" y="113">B+/W相接口</text>
<text x="164.8" y="111.8">B-接口</text>
<text x="13.7" y="157.5">栅极驱动电源转换电路</text>
<text x="167.4" y="156.2">电源&amp;电机接口</text>
<text x="13.7" y="204.5">电源输入保护电路</text>
</g>
<g font-size="3.8" fill="#a00000">
<text x="231.6" y="166.2">更新日期</text>
<text x="119.9" y="168.7">原理图</text>
<text x="231.6" y="171.2">创建日期</text>
<text x="119.9" y="176.3">图页</text>
<text x="231.6" y="176.3">物料编码</text>
<text x="119.9" y="181.4">绘制</text>
<text x="119.9" y="186.5">审阅</text>
<text x="179.6" y="196.6">版本</text>
<text x="199.9" y="196.6">尺寸</text>
<text x="236" y="196.4">页</text>
<text x="263.1" y="196.4">共</text>
</g>
<g font-size="3.3" fill="#000080">
<text x="257.6" y="166">2025-11-26</text>
<text x="257.6" y="171.1">2025-11-15</text>
<text x="173.2" y="176.1">栅极驱动功率放大</text>
<text x="250.3" y="196.2">1</text>
<text x="280" y="196.2">3</text>
<text x="180" y="204.1">V1.0</text>
<text x="202.2" y="204.1">A4</text>
</g>
<g font-size="2.2" fill="#000080">
<text x="55.6" y="14.5">D1</text>
<text x="120" y="15.7">VM</text>
<text x="130.6" y="17">C1</text>
<text x="210.6" y="14.5">D2</text>
<text x="275" y="15.7">VM</text>
<text x="281.7" y="17">C2</text>
<text x="6.3" y="19.6">VDD_15V</text>
<text x="69.6" y="23.4">C3</text>
<text x="89.9" y="18.3">D3</text>
<text x="161.2" y="19.6">VDD_15V</text>
<text x="224.5" y="23.4">C4</text>
<text x="244.9" y="18.3">D4</text>
<text x="50.5" y="27.2">U1</text>
<text x="91.2" y="27.2">R1</text>
<text x="112.8" y="29.7">C6</text>
<text x="205.5" y="27.2">U2</text>
<text x="246.1" y="27.2">R2</text>
<text x="267.7" y="29.7">C9</text>
<text x="11.2" y="31">C5</text>
<text x="20.1" y="31">C7</text>
<text x="86.1" y="32.3">AP+</text>
<text x="122.9" y="31">Q1</text>
<text x="166.1" y="31">C8</text>
<text x="172.5" y="31">C10</text>
<text x="239.8" y="31">AN+</text>
<text x="277.9" y="31">Q2</text>
<text x="89.9" y="39.9">R4</text>
<text x="129.3" y="38.6">R3</text>
<text x="244.9" y="39.9">R5</text>
<text x="64.5" y="46.2">D5</text>
<text x="84.8" y="45">AP- D7</text>
<text x="112.8" y="46.2">C11</text>
<text x="122.9" y="47.5">Q3</text>
<text x="219.5" y="46.2">D6</text>
<text x="239.8" y="45">AN- D8</text>
<text x="267.7" y="46.2">C12</text>
<text x="277.9" y="47.5">Q4</text>
<text x="6.3" y="78">VDD_15V</text>
<text x="55.6" y="72.9">D9</text>
<text x="89.9" y="76.7">D11 DSK110</text>
<text x="120" y="74.2">VM</text>
<text x="131.8" y="75.4">C13</text>
<text x="162.5" y="78">VDD_15V</text>
<text x="211.8" y="72.9">D10 FR107W</text>
<text x="246.1" y="76.7">D12 DSK110</text>
<text x="276.2" y="74.2">VM</text>
<text x="283" y="75.4">C14</text>
<text x="69.6" y="81.8">C15</text>
<text x="225.8" y="81.8">C16</text>
<text x="11.2" y="89.4">C17</text>
<text x="17.5" y="89.4">C19</text>
<text x="50.5" y="85.6">U3</text>
<text x="91.2" y="85.6">R6</text>
<text x="112.8" y="88.1">C18</text>
<text x="122.9" y="89.4">Q5</text>
<text x="167.4" y="89.4">C20</text>
<text x="173.7" y="89.4">C22</text>
<text x="206.8" y="85.6">U4</text>
<text x="247.4" y="85.6">R7</text>
<text x="269" y="88.1">C21</text>
<text x="279.1" y="89.4">Q6</text>
<text x="84.8" y="90.7">BP+</text>
<text x="241" y="90.7">BN+</text>
<text x="89.9" y="98.3">R9</text>
<text x="130.6" y="97">R8</text>
<text x="246.1" y="98.3">R10</text>
<text x="64.5" y="104.6">D13</text>
<text x="84.8" y="102.1">BP-</text>
<text x="89.9" y="103.4">D15 DSK110</text>
<text x="112.8" y="104.6">C23</text>
<text x="122.9" y="105.9">Q7</text>
<text x="220.7" y="104.6">D14</text>
<text x="241" y="103.4">BN- D16 DSK110</text>
<text x="269" y="104.6">C24</text>
<text x="279.1" y="105.9">Q8</text>
<text x="32.4" y="123.7">VM</text>
<text x="53.1" y="121.2">Q9</text>
<text x="64.5" y="125">R11</text>
<text x="86.3" y="122.4">VDD_15V</text>
<text x="125.5" y="123.7">15V</text>
<text x="166.1" y="122.4">CN1</text>
<text x="36.6" y="131.3">R12</text>
<text x="241" y="128.8">CN2</text>
<text x="79.8" y="136.4">D17</text>
<text x="102.6" y="133.9">C25</text>
<text x="122.9" y="133.9">D18</text>
<text x="138.2" y="133.9">R13</text>
<text x="176.3" y="137.7">CN3</text>
<text x="44.2" y="138.9">R14</text>
<text x="95" y="142.7">C26</text>
<text x="112.8" y="141.5">C27</text>
<text x="37.8" y="145.3">D19</text>
<text x="138.2" y="144">LED1</text>
<text x="125" y="150.9">GND1</text>
<text x="15" y="172">C43</text>
<text x="37.8" y="173.2">F1</text>
<text x="67.1" y="170.7">Q10</text>
<text x="83.2" y="172">VM</text>
<text x="100.1" y="172">VM</text>
<text x="39.1" y="179.6">R15</text>
<text x="49.3" y="178.3">LED2</text>
<text x="72.1" y="185.9">R16</text>
<text x="86.1" y="182.1">C28</text>
<text x="93.7" y="182.1">C29</text>
<text x="105.2" y="182.1">D21</text>
<text x="15" y="189.7">C44</text>
<text x="31.5" y="187.2">D20</text>
<text x="92.5" y="197.4">GND</text>
</g>
<g font-size="2.2" fill="#00f">
<text x="60.7" y="14.5">FR107W</text>
<text x="215.6" y="14.5">FR107W</text>
<text x="95" y="18.3">DSK110</text>
<text x="249.9" y="18.3">DSK110</text>
<text x="69.6" y="27.2">1uF</text>
<text x="96.3" y="27.2">22</text>
<text x="130.6" y="24.6">100nF</text>
<text x="224.5" y="27.2">1uF</text>
<text x="251.2" y="27.2">22</text>
<text x="281.7" y="24.6">100nF</text>
<text x="32.8" y="34.8">PWM_AP1_L</text>
<text x="32.8" y="32.3">PWM_AP1_H</text>
<text x="112.8" y="32.3">1nF</text>
<text x="112.8" y="34.8">OUT_AP</text>
<text x="122.9" y="33.5">STP110N10F7</text>
<text x="140.7" y="34.8">OUT_A+</text>
<text x="189" y="34.8">PWM_AN1_L</text>
<text x="189" y="32.3">PWM_AN1_H 2</text>
<text x="267.7" y="32.3">1nF</text>
<text x="267.7" y="34.8">OUT_A-</text>
<text x="277.9" y="33.5">STP110N10F7</text>
<text x="11.2" y="36.1">100nF</text>
<text x="18.8" y="36.1">10nF</text>
<text x="95" y="39.9">22</text>
<text x="135.6" y="38.6">20m</text>
<text x="166.1" y="36.1">100nF10nF</text>
<text x="249.9" y="39.9">22</text>
<text x="50.5" y="42.4">EG2131</text>
<text x="95" y="45">DSK110</text>
<text x="205.5" y="42.4">EG2131</text>
<text x="249.9" y="45">DSK110</text>
<text x="64.5" y="48.8">FR107W</text>
<text x="112.8" y="48.8">1nF</text>
<text x="122.9" y="50">STP110N10F7</text>
<text x="219.5" y="48.8">FR107W</text>
<text x="267.7" y="48.8">1nF</text>
<text x="277.9" y="50">STP110N10F7</text>
<text x="60.7" y="72.9">FR107W</text>
<text x="131.8" y="83.1">100nF</text>
<text x="283" y="83.1">100nF</text>
<text x="69.6" y="85.6">1uF</text>
<text x="96.3" y="85.6">22</text>
<text x="225.8" y="85.6">1uF</text>
<text x="252.5" y="85.6">22</text>
<text x="11.2" y="94.5">100nF</text>
<text x="17.5" y="94.5">10nF</text>
<text x="32.8" y="90.7">PWM_BP1_H</text>
<text x="32.8" y="93.2">PWM_BP1_L</text>
<text x="112.8" y="90.7">1nF</text>
<text x="112.8" y="93.2">OUT_BP</text>
<text x="122.9" y="91.9">STP110N10F7</text>
<text x="140.7" y="93.2">OUT_B+</text>
<text x="167.4" y="94.5">100nF10nF</text>
<text x="190.2" y="93.2">PWM_BN1_L</text>
<text x="190.2" y="90.7">PWM_BN1_H 2</text>
<text x="269" y="90.7">1nF</text>
<text x="269" y="93.2">OUT_B-</text>
<text x="279.1" y="91.9">STP110N10F7</text>
<text x="50.5" y="100.8">EG2131</text>
<text x="95" y="98.3">22</text>
<text x="135.6" y="97">20m</text>
<text x="206.8" y="100.8">EG2131</text>
<text x="251.2" y="98.3">22</text>
<text x="64.5" y="107.2">FR107W</text>
<text x="112.8" y="107.2">1nF</text>
<text x="220.7" y="107.2">FR107W</text>
<text x="269" y="107.2">1nF</text>
<text x="122.9" y="108.5">STP110N10F7</text>
<text x="279.1" y="108.5">STP110N10F7</text>
<text x="50.5" y="123.7">BCX56-10</text>
<text x="69.6" y="125">100</text>
<text x="182.6" y="125">GND</text>
<text x="182.6" y="127.5">VM_IN</text>
<text x="222" y="131.3">VM</text>
<text x="257.6" y="131.3">VM</text>
<text x="36.6" y="133.9">7.5k</text>
<text x="102.6" y="136.4">22uF</text>
<text x="122.9" y="136.4">SMAJ15CA</text>
<text x="138.2" y="136.4">20k</text>
<text x="166.1" y="132.6">WJ2EDGRC-5.08-2P</text>
<text x="222" y="136.4">PWM_BN1_L</text>
<text x="222" y="133.9">GND</text>
<text x="257.6" y="136.4">PWM_AN1_L</text>
<text x="257.6" y="133.9">GND</text>
<text x="49.3" y="138.9">1k</text>
<text x="79.8" y="138.9">BZT52C15</text>
<text x="162.3" y="140.2">OUT_A-</text>
<text x="162.3" y="142.7">OUT_B-</text>
<text x="192.8" y="140.2">OUT_A+</text>
<text x="192.8" y="142.7">OUT_B+</text>
<text x="222" y="141.5">PWM_BP1_L</text>
<text x="222" y="138.9">PWM_BN1_H</text>
<text x="257.6" y="141.5">PWM_AP1_L</text>
<text x="257.6" y="138.9">PWM_AN1_H</text>
<text x="37.8" y="147.8">BZT52C16</text>
<text x="95" y="145.3">22uF</text>
<text x="112.8" y="144">100nF</text>
<text x="138.2" y="146.6">XL-1608SURC-06</text>
<text x="176.3" y="147.8">HC-5557-2*2AW</text>
<text x="222" y="144">PWM_BP1_H</text>
<text x="241" y="149.1">ZX-PZ1.27-2-6PWZ</text>
<text x="257.6" y="144">PWM_AP1_H</text>
<text x="44.2" y="173.2">01550900M</text>
<text x="15" y="179.6">1nF</text>
<text x="22.6" y="174.5">VM_IN</text>
<text x="58.2" y="174.5">VM_F</text>
<text x="39.1" y="184.7">20k</text>
<text x="67.1" y="182.1">IRF9540NPBF</text>
<text x="105.2" y="184.7">SMCJ60CA</text>
<text x="31.5" y="189.7">SMCJ60CA</text>
<text x="49.3" y="188.5">XL-1608SURC-06</text>
<text x="72.1" y="188.5">10k</text>
<text x="86.1" y="187.2">470uF</text>
<text x="93.7" y="187.2">100nF</text>
<text x="15" y="197.4">1nF</text>
<text x="22.6" y="192.3">GND</text>
</g>
<g font-size="2.2">
<text x="49.2" y="30">1</text>
<text x="63.4" y="30">8</text>
<text x="204.1" y="30">1</text>
<text x="218.3" y="30">8</text>
<text x="49.2" y="32.5">2</text>
<text x="49.2" y="35">3</text>
<text x="51.5" y="31.2">VCC</text>
<text x="51.5" y="33.8">HIN</text>
<text x="59" y="33.8">HO</text>
<text x="59.4" y="31.2">VB</text>
<text x="63.4" y="35">6</text>
<text x="63.4" y="32.5">7</text>
<text x="204.1" y="35">3</text>
<text x="206.4" y="31.2">VCC</text>
<text x="206.4" y="33.8">HIN</text>
<text x="213.9" y="33.8">HO</text>
<text x="214.3" y="31.2">VB</text>
<text x="218.3" y="35">6</text>
<text x="218.3" y="32.5">7</text>
<text x="49.2" y="37.6">4</text>
<text x="51.5" y="36.3">LIN</text>
<text x="51.5" y="38.8">GND</text>
<text x="59.4" y="38.8">LO</text>
<text x="59.4" y="36.3">VS</text>
<text x="63.4" y="37.6">5</text>
<text x="204.1" y="37.6">4</text>
<text x="206.4" y="36.3">LIN</text>
<text x="206.4" y="38.8">GND</text>
<text x="214.3" y="38.8">LO</text>
<text x="214.3" y="36.3">VS</text>
<text x="218.3" y="37.6">5</text>
<text x="49.2" y="88.4">1</text>
<text x="51.5" y="89.6">VCC</text>
<text x="59.4" y="89.6">VB</text>
<text x="63.4" y="88.4">8</text>
<text x="205.4" y="88.4">1</text>
<text x="207.7" y="89.6">VCC</text>
<text x="215.6" y="89.6">VB</text>
<text x="219.6" y="88.4">8</text>
<text x="49.2" y="90.9">2</text>
<text x="49.2" y="93.5">3</text>
<text x="49.2" y="96">4</text>
<text x="51.5" y="92.2">HIN</text>
<text x="51.5" y="94.7">LIN</text>
<text x="59" y="92.2">HO</text>
<text x="59.4" y="94.7">VS</text>
<text x="63.4" y="96">5</text>
<text x="63.4" y="93.5">6</text>
<text x="63.4" y="90.9">7</text>
<text x="205.4" y="93.5">3</text>
<text x="205.4" y="96">4</text>
<text x="207.7" y="92.2">HIN</text>
<text x="207.7" y="94.7">LIN</text>
<text x="215.2" y="92.2">HO</text>
<text x="215.6" y="94.7">VS</text>
<text x="219.6" y="96">5</text>
<text x="219.6" y="93.5">6</text>
<text x="219.6" y="90.9">7</text>
<text x="51.5" y="97.3">GND</text>
<text x="59.4" y="97.3">LO</text>
<text x="207.7" y="97.3">GND</text>
<text x="215.6" y="97.3">LO</text>
<text x="175" y="125.2">1</text>
<text x="172" y="126.2">1</text>
<text x="172" y="128.8">2</text>
<text x="175" y="127.7">2</text>
<text x="238.5" y="131.6">12</text>
<text x="251.3" y="131.6">11</text>
<text x="238.5" y="134.1">10</text>
<text x="239.7" y="136.6">8</text>
<text x="242" y="132.8">12</text>
<text x="242" y="135.4">10</text>
<text x="242" y="137.9">8</text>
<text x="247.8" y="132.8">11</text>
<text x="249" y="137.9">7</text>
<text x="249" y="135.4">9</text>
<text x="251.3" y="136.6">7</text>
<text x="251.3" y="134.1">9</text>
<text x="173.8" y="143">3</text>
<text x="173.8" y="140.4">1</text>
<text x="176.8" y="144">3</text>
<text x="176.8" y="141.5">1</text>
<text x="184.7" y="144">4</text>
<text x="184.7" y="141.5">2</text>
<text x="187.7" y="143">4</text>
<text x="187.7" y="140.4">2</text>
<text x="239.7" y="139.2">6</text>
<text x="239.7" y="141.7">4</text>
<text x="242" y="140.4">6</text>
<text x="242" y="143">4</text>
<text x="249" y="143">3</text>
<text x="249" y="140.4">5</text>
<text x="251.3" y="141.7">3</text>
<text x="251.3" y="139.2">5</text>
<text x="239.7" y="144.3">2</text>
<text x="242" y="145.5">2</text>
<text x="249" y="145.5">1</text>
<text x="251.3" y="144.3">1</text>
<text x="37.8" y="170.7">0452012.MRL(12A/125v)</text>
</g>
</svg>
